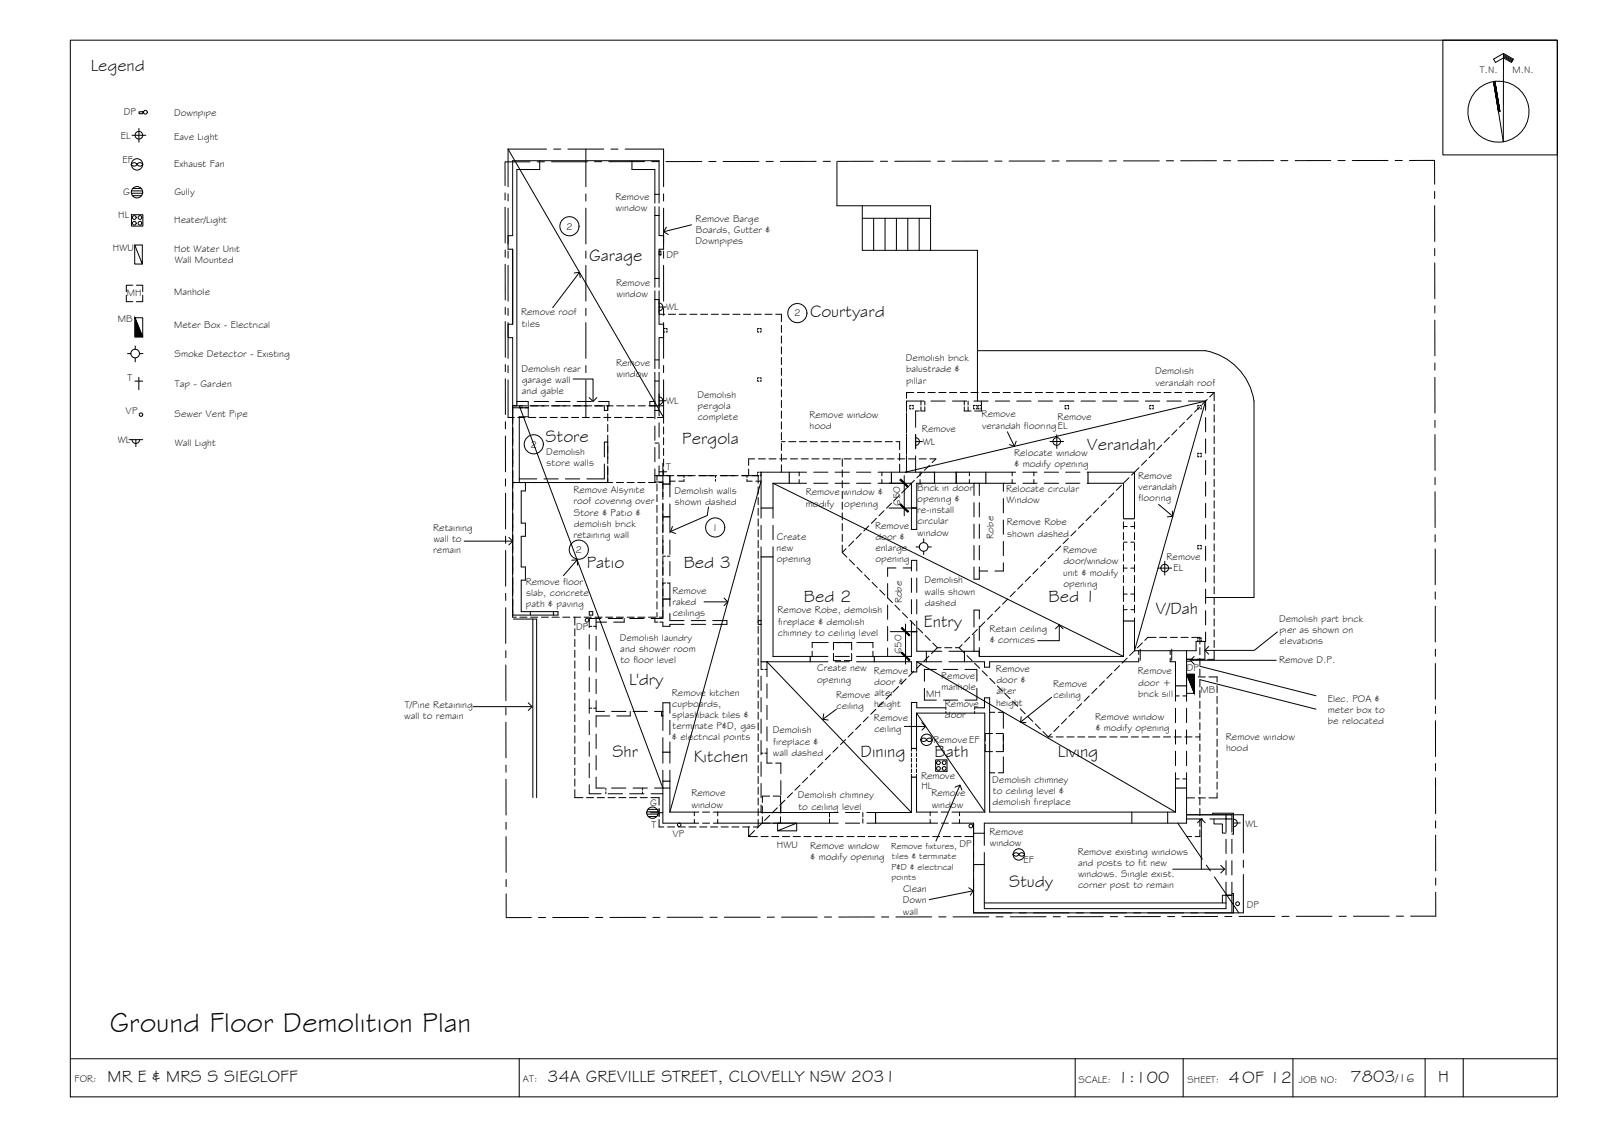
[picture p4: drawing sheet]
<svg xmlns="http://www.w3.org/2000/svg" width="420mm" height="297mm" viewBox="0 0 420 297" stroke-linecap="round" stroke-linejoin="round" font-family="sans-serif">
<!-- layer: BORDER -->
<g fill="none" stroke="#000" stroke-width=".26">
<path d="M18.4 10.5h390v277.1h-390zM378.4 10.5h30v30.1h-30zM394.3 14l2.6 1.5-.5 .9-2.1-1.2-2.1 1.2-.5-.9 2.6-1.5v23.2l-2.6-15.8M394.3 14.3l2.5 1.4M394.3 14.6l2.4 1.4M394.3 14.9l2.2 1.3M392.1 21.3l1.3 7.9M18.4 277.6h390M136.2 277.6v10M282 277.6v10M310.3 277.6v10M339.1 277.6v10"/>
<path d="M373.8 277.6v10M383.8 277.6v10"/>
<circle cx="393" cy="29.3" r="8"/>
</g>
<!-- layer: SERVICES -->
<g fill="none" stroke="#000" stroke-width=".26">
<path d="M34.6 35.5h3.7M36.4 33.7v3.6M36.5 29.3h1v.5h-1zM34.5 50.7h2.9M34.5 56.3h3v3h-3zM34.5 50.1h2.9M34.6 42.9a.86 .86 0 0 1 1.3 .2 .86 .86 0 0 1-1.5 0zM34.7 51.3h2.5M34.8 49.4h2.2M35.9 43.1a.86 .86 0 0 1 1.5 0M35.9 43.1a.86 .86 0 0 0 1.5 0M33.1 77.4v1.7h1.7"/>
<path d="M34.8 74.8h-1.7v1.7M35.3 64.2l2 5v-5h-2v5h2M35.8 74.8h1.6v1.7M37.4 77.4v1.7h-1.6M172.8 79.5a1.01 1.01 0 0 1 1 1 1.01 1.01 0 0 1-1 1M172.9 65.8h.4v1h-.4zM172.9 78.7v3.6M33.5 92.7h.8M35.4 83.3v5h2l-2-5h2v5M35.4 99.9h2M35.5 90.7v.9M35.5 93.8v1.1"/>
<path d="M36.4 98.9v3.3M36.6 92.7h.9M172.9 80.5h1.8M33.9 115.3h3.5M34.6 115.3a1.01 1.01 0 0 0 1 1 1.01 1.01 0 0 0 1-1M35.6 115.3v1.8M172.8 104a1.01 1.01 0 0 1 1 1.1 1.01 1.01 0 0 1-1 1M172.9 103.3v3.6M172.9 105.1h1.8M240.1 114.8a1.01 1.01 0 0 1 1 1 1.01 1.01 0 0 1-1 1M240.1 115.8h1.8M240.1 114v3.6"/>
<path d="M275.3 115.8h3.7M277.2 114v3.6M172.8 123.7h2.1M173.8 121.4v3.3M240.2 143.4h.9M242.3 141.2v1.1M242.3 144.5v.9M243.4 143.4h.9M303.7 148.9h3.6M305.5 147.1v3.7M245.6 175.5h-3.1v3.1M247.4 175.5h3.8"/>
<path d="M253.1 175.5h3.1v3.1M311.2 172.9h1v.4h-1zM311.2 176.8v5h2l-2-5h2v5M314.7 178.2l30.4 7.7M314.7 174.7l30.4 7.7M241.5 194a.86 .86 0 0 0 1.5 0M241.5 194a.86 .86 0 0 1 1.5 0M242.5 180.5v3.1h3.1M243.2 193.7a.86 .86 0 0 1 1.3 .3 .86 .86 0 0 1-1.5 0zM245.4 199.2h3v3h-3zM247.4 183.6h3.8M256.2 180.5v3.1h-3.1"/>
<path d="M169.7 212.8h2.9M169.7 213.4h2.9M169.9 212.2h2.5M170 214.1h2.3M170.6 213.1h3.2M172.9 212.1v2M208.9 215.8l-5 2h5v-2h-5v2M323.5 214.7a1.01 1.01 0 0 1 1 1.1 1.01 1.01 0 0 1-1 1M323.5 215.8h1.8M323.5 214v3.6M265.7 224a.86 .86 0 0 0 1.5 0M265.7 224a.86 .86 0 0 1 1.5 0"/>
<path d="M267.4 223.8a.86 .86 0 0 1 1.3 .2 .86 .86 0 0 1-1.5 0z"/>
<circle cx="36.4" cy="35.5" r="1.01"/>
<circle cx="38.1" cy="29.4" r=".5"/>
<circle cx="35.2" cy="58.5" r=".5"/>
<circle cx="35.2" cy="57" r=".5"/>
<circle cx="35.9" cy="43.1" r="1.49"/>
<circle cx="35.9" cy="50.4" r="1.49"/>
<circle cx="36.7" cy="58.5" r=".5"/>
<circle cx="36.7" cy="57" r=".5"/>
<circle cx="35.5" cy="92.7" r="1.13"/>
<circle cx="37" cy="108.7" r=".46"/>
<circle cx="277.2" cy="115.7" r="1.01"/>
<circle cx="242.2" cy="143.4" r="1.13"/>
<circle cx="305.5" cy="148.9" r="1.01"/>
<circle cx="154" cy="162.6" r=".5"/>
<circle cx="243" cy="194" r="1.49"/>
<circle cx="246.1" cy="200" r=".5"/>
<circle cx="247.6" cy="200" r=".5"/>
<circle cx="171.1" cy="213.1" r="1.49"/>
<circle cx="178.1" cy="216.2" r=".46"/>
<circle cx="246.1" cy="201.5" r=".5"/>
<circle cx="247.6" cy="201.5" r=".5"/>
<circle cx="254.6" cy="216.5" r=".5"/>
<circle cx="267.2" cy="224" r="1.49"/>
<circle cx="324.6" cy="236.9" r=".5"/>
</g>
<!-- layer: EXISTING -->
<g fill="none" stroke="#000" stroke-width=".26">
<path d="M141.5 42.1v2.3h-5.9v60.9M165.7 42.1v2.3h6.1v8.8M171.8 54.2v21.1M171.8 50.9h1.1M171.8 56.5h1.1M172.9 53.2v-11.1h-38.4v19.7h-1.2v3.5h1.2v19.7h-1.2v3.5h1.2v21.9M172.9 54.2v7.6h1.1v3.5h-1.1v10M219.5 42.3v11.6h24.6v11.7M226.2 53.9v11.7h30.2v39.5M226.2 57.2h17.9M229.1 57.2v8.4M232.1 57.2v8.4"/>
<path d="M235.1 57.2v8.4M238.1 57.2v8.4M241.1 57.2v8.4M171.8 78.5v18.1M171.8 76.2v2.3M171.8 73h1.1M171.8 78.5h1.1M172.9 76.2v8.8h1.1v3.5h-1.1v8.1M171.8 97.6v7.7h-1.4v1.1h2.5M171.8 94.4h1.1M171.8 99.9h1.1M172.9 97.6v11.4"/>
<path d="M174 86.7v.4h.4M174.3 86.1h-.3v.3M174.6 86.1h.3v.3M174.9 86.7v.4h-.1M198.7 86.7v.4h.3M198.7 99.6v.3h.3M199 86.1h-.3v.3M199 99.1h-.3v.2M199.3 86.1h.3v.3M199.3 99.1h.3v.2M199.6 86.7v.4h-.2M199.6 99.6v.3h-.2"/>
<path d="M256.4 91.9h59.8a15.8 15.8 0 0 1 12.7 13.2v51.5h-12.7M134.5 106.4h2.6M135.6 105.3h2.9v1.6M135.6 105.3h2.6M136.4 109.3h-.2v17.2M136.6 109.3h.4M137.2 109.3h.4M137.8 109.3h.3M138.5 106.9h-4v54.4h11.9v-.9h-9.7v-8.3h1.1v-3.5h-1.1v-8h1.1v-3.4h-1.1v-8.5h1.1v-2.2M138.5 106.9v.2M138.5 107.3v.4M138.5 107.9v.4"/>
<path d="M138.5 108.5v.3M138.5 109v.3h-.2M139 106.4h3.7M140.1 105.3h3.8M144.6 106.4h3.7M145.8 105.3h3.7M150.2 106.4h3.8M151.4 105.3h3.7M157 105.3h2.7v1.1h-.3v1.2h-.9v-1.2h-2.6M158.5 119.8v-3.9h.9v4.4M171.8 106.4v3.4M171.8 111.7v3.7"/>
<path d="M171.8 117.3v3.8M171.8 107.6h1.1M171.8 116.2h1.1M172.9 110.9v3.7M172.9 116.5v3.7M237.8 109.8v3.7M237.8 115.4v3.8M238.6 106.9v.3h.3M238.9 106.3h-.3v.3M239.2 106.3h.3v.3M239.5 106.9v.3h-.2M240.1 113.9v3.7"/>
<path d="M240.1 119.5v4.3M241.1 107.8h-1v4.2M241.5 105.1v1.1M241.5 106.7v1.1h1.1v-1.1M242.3 105.1h-4.5v2.8M242.6 105.1v1.1M244.2 105.1h3.7M249.8 105.1h3.7M252.9 105.1v1.1M252.9 106.7v1.1h1.8M253.9 105.1v1.1M253.9 106.7v1.1"/>
<path d="M255.3 106.9v.3h.4M255.4 105.1h3.8M255.6 106.3h-.3v.3M255.9 106.3h.4v.3M256.3 106.9v.3h-.2M256.5 106.9v.3h.3M256.8 106.3h-.3v.3M257.1 106.3h.3v.3M257.4 106.9v.3h-.2M257.4 106.7v1.1h-1.8M257.4 105.1v1.1M261 105.1h3.8"/>
<path d="M266.7 105.1h3.7M272.3 105.1h3.7M277.9 105.1h3.8M279.3 106.9v.3h.4M279.6 106.3h-.3v.3M279.9 106.3h.4v.3M280.3 106.9v.3h-.2M283.5 105.1h3.8M289.2 105.1h3.7M294.8 105.1h3.7M300.4 105.1h3.8M301.5 106.9v.3h.4"/>
<path d="M301.8 106.3h-.3v.3M302.1 106.3h.4v.3M302.5 106.9v.3h-.2M306 105.1h3.8M311.7 105.1h4.5v2.5M314.1 106.9v.3h.4M314.1 119.4v.4h.4M314.4 106.3h-.3v.3M314.4 118.8h-.3v.3M314.7 106.3h.4v.3M314.7 118.8h.4v.3M315.1 106.9v.3h-.2"/>
<path d="M315.1 119.4v.4h-.2M316.2 109.5v3.7M316.2 115.1v3.7M134.5 126.5h7.5M136.2 125.6h4.6M142.7 125.6h3.7M143.9 126.5h3.8M148.3 125.6h3.7M149.5 126.5h3.8M158.5 121.7v3.9h-4.6M159.4 122.1v4.4h-4.2M171.8 122.9v3.5h2"/>
<path d="M171.8 124.7h4.1M172.9 122.1v2.6M173.8 124.7v5.6M173.8 132.1v7.6M175.7 126.9v-2.2v5.6M175.7 132.1v7.6M175.7 126.1h1.4M177.7 124.7h3.8M179.4 125.7v.4h-1.4M179.4 124.7v.5M183.4 124.7h3.7M187.6 124.7v.5"/>
<path d="M187.6 125.7v.4M189 124.7h3.7M194.6 124.7h4.1M195.9 125.7v.4h1.4M195.9 124.7v.5M198.2 126.1h1.4M198.7 124.4v.3h.3M199 123.8h-.3v.3M199.3 123.8h.3v.3M199.6 124.4v.3h-.2M199.6 137.7v3.8M202.7 137.7v3.8"/>
<path d="M209.6 123.8v1M209.6 125.7v1M211.5 123.8h-11.9v12M211.5 126.7h-8.8v9.1M213.4 126.7h3.8M213.4 123.8h3.8M219 126.7h3.8M219 123.8h3.8M224.6 126.7h3.8M224.6 123.8h3.8M230.3 123.8h11v1M231.3 123.8v1"/>
<path d="M231.3 125.7v1M237.8 121v2.8M241.3 125.7v1h-.9v12.1h-1.4v-12.1h-8.7M245.1 123.8h5.7v2.9h-5.7zM254.2 125.7v1h1.2v3.2M255.4 131.8v3.7M255.4 137.4v3.8M256.8 131.8v3.7M256.8 137.4v3.8M263.2 126.7v2.1M263.2 130.7v3.7M263.2 136.3v3.8"/>
<path d="M265.5 123.8v1M265.5 125.7v1M266.4 126.7h-9.6v3.2M266.4 123.8h-12.2v1M268.3 126.7h3.7M268.3 123.8h3.7M271.2 123.8v1M271.2 125.7v1M273.9 126.7h3.7M273.9 123.8h3.7M279.5 126.7h3.7M279.5 123.8h3.7"/>
<path d="M285.1 126.7h9.5v9.2M285.1 123.8h12.4v12.1M294.6 136.8v1.9M294.6 139.6v1.9M294.6 138h1M296.6 138h.9M297.5 136.8v1.9M297.5 139.6v1.9M316.2 120.7v3.8M316.2 126.3v3.8M316.2 132v3.7M316.2 137.6v3.7"/>
<path d="M173.8 141.6v3.7M173.8 147.2v3.8M173.8 145.8h.7M174.5 152.9l-.7-.1v9.4h-3M175 152.9l.7-.1v6.1M175 145.8h.7M175.7 141.6v3.7M175.7 147.2v3.8M199.6 143.4v19.3h-.8v1h.8v11.7M202.7 143.4v28.7h14.5M232.8 153v3.8M232.8 158.6v3.8"/>
<path d="M235 148.9h-2.2v2.2M236.9 148.9h2.1M239 149.7v-2.8h1.4v2.8M239 151.6v3.7M239 157.2v3.7M240.4 151.6v3.7M240.4 157.2v3.7M255.4 143v3.8M255.4 148.6v3.2h1.4v-3.2M256.8 143v3.8M256.8 149.7h2.3M263.2 142v3.7"/>
<path d="M263.2 147.6v2.1h-2.3M294.6 153.7v4M294.6 158.6v13.5h-37.8v-2.3M294.6 142.4v1.9M294.6 145.2v1.9M294.6 148.1v1.8M294.6 150.9v1.9M294.6 159.8h1M294.6 148.9h1M294.6 142.1h1M294.6 155.8h1M296.6 159.8h.9"/>
<path d="M296.6 148.9h.9M296.6 142.1h.9M296.6 155.8h.9M297.5 142.4v1.9M297.5 145.2v1.9M297.5 148.1v1.8M297.5 150.9v1.9M297.5 153.7v4M297.5 158.6v2M314.1 143.6v.3h.4M314.4 143h-.3v.3M314.7 143h.4v.3"/>
<path d="M315.1 143.6v.3h-.2M316.2 143.2v3.8M316.2 148.8v3.8M316.2 154.5v3.7M134.6 162.3h6.1v46.8M139.1 160.4v.9M139.7 162.3v46.8M145.1 160.4v.9M154.5 160.4h1v.9h-1zM154.5 166.4v3.7M154.5 172v3.8M154.5 177.6v3.8"/>
<path d="M154.5 164.2h.7M155.7 164.2h.6M156.3 162.2v2.7M156.3 166.8v3.8M156.3 172.5v3.7M156.3 178.1v3.7M156.3 163.1h2.8M157.6 162.2h-3.1v2.3M159.5 162.2h3.8M163.7 162.2v.9h-2.7M165.1 162.2h3.8M171.8 162.2v.9h.8"/>
<path d="M173 163.1h.8v1.1h1.9v-.5h3.7M175.7 160.8v1.9h3.7M181.3 163.7h3.7M181.3 162.7h3.7M186.9 162.7h3.8v1h-3.8M199.6 177.3v3.7M199.6 175.5h.5M200.6 175.5h.6M201.2 179.3v3.7M213 170.7v1.4M217.2 173.5h-16v3.9M217.2 168.5h-4.2v1.3"/>
<path d="M218.6 171.3v1.9h1.9M219 173.5h3.8M219 172.1h3.8M221.5 168.5h1.9v1.9M222.8 168.5h-4.2v1.9M223.4 171.3v1.9h-1.9M224.6 173.5h14.4v2.7h1.4v-2.7h6.6M224.7 168.5h4.2v1.3M228.9 170.7v1.4M232.8 164.2v3.8M232.8 169.9v2.2M239 162.8v9.3h-14.4"/>
<path d="M240.4 162.8v7.9h6.6M243 170.7v2.8M252.9 170.7v2.8M255.4 166.3v4.4h-6.5M256.8 162.3v-2.4h-1.4v4.5M256.8 164.2v3.7M297.5 162v8.6h16.2v-2.4h2.5v-2.5M298.6 170.6v1M298.6 172.5v1h-39v1.4h-1.4v-1.4h-9.3M306.9 172.5v1h1.4v10.3M306.9 170.6v1M311.2 170.6v13.2"/>
<path d="M314.1 167.8v.4h.4M314.4 167.3h-.3v.2M314.7 167.3h.4v.2M315.1 167.8v.4h-.2M316 168.2v4.7h-4.8M316.2 160.1v3.7M154.5 183.3v3.7M154.5 188.9v3.7M154.5 194.5v3.8M154.5 185.7h.7M155.7 185.7h.6M156.3 183.7v2.8h2.2"/>
<path d="M156.3 192.5v3.7M156.3 198.1v3.7M159.9 187.7h-3.6v2.9M160.4 186.5h3.8M165.3 186.5v1.2h-3.5M166 186.5h3.8M171.7 186.5h2.1v-2.3h1.9v2.8M173.5 186.5v1.2h.3v3.8M173.8 193.4v6.7M175.7 188.9v3.7M175.7 194.5v5.6M199.6 182.9v3.7"/>
<path d="M199.6 188.5v3.8M199.6 194.2v3.7M199.6 199.8v3.7M199.6 197.5h.5M200.6 197.5h.6M201.2 196.2v3.9h1.3M201.2 184.9v3.8M201.2 190.5v3.8M239 197.4v.9M239 198.8v.9M240.4 196.9v-9.9h17.9v25.9h-8.6M240.4 197.4v.9"/>
<path d="M240.4 198.8v.9M248.1 186v-.4h-7.7v-1.4h-1.4v12.7M248.1 186.5v.5M255.6 186v-.4h2.6v-2.6h1.4v29.9h48.7v-10.3M255.6 186.5v.5M258.4 195.1v2h1.9M259.6 186.7h1.3M260.3 192.3h-1.9v1.9M261.2 192.3h2v1.9M261.8 186.7h1.4v4.2M263.2 195.1v2h-2M263.2 192.8v3.8"/>
<path d="M263.2 198.4v4.2h-1.4M308.3 185.7v3.8M308.3 191.3v3.8M308.3 196.9v3.8M308.3 182.4h1M310.2 182.4h1M311.2 185.7v3.8M311.2 191.3v3.8M311.2 196.9v3.8M154.5 200.1v3.8M154.5 205.8v2.3h3.1M156.3 203.7v2.9h2.2"/>
<path d="M158.9 206.6v.5M158.9 207.6v.5M159.5 208.1h3.8M160.4 206.6h3.8M165.1 208.1h3.8M166 206.6h3.8M168.5 206.6v.5M168.5 207.6v.5M170.8 208.1h3M171.7 206.6h4M173.8 201.9v13.9h8.3M175.7 201.9v11h6.4"/>
<path d="M182.1 214.8v1h1.2M183.3 212.9h-1.2v1M184.2 212.9h1.9M184.2 215.8h1.9M188.2 215.8h31.6M188.2 214.8v1h-1.1M188.2 212.9v1M199.6 205.4v3.7M199.6 211v1.9h-12.5M199.9 214.1v1.7h2M199.9 211.3v1.9M201.9 208.7h-2v1.7"/>
<path d="M202.8 208.7h1.9v1.7M203.4 200.1h1.4v2.7M204.7 214.1v1.7h-1.9M204.7 211.3v1.9M204.8 210.3v2.7h15M204.8 204.7v3.7M217.6 213v1.2M217.6 214.6v1.2M221.7 215.8h3.8M221.7 213h3.8M226.3 213v1.2M226.3 214.6v1.2"/>
<path d="M227.4 215.8h16.6M239 203v10h-11.6M239 200.2v1M239 201.6v1M240.4 203v9.9h3.6M240.4 200.2v1M240.4 201.6v1M244 214.8v1h1.9M245.9 212.9h-1.9v1M246.9 212.9h1.8M246.9 215.8h1.8M251.7 214.8v1h-2"/>
<path d="M251.7 215.8h3.6v5.8M251.7 212.9v1M255.3 218.5h2.9M259.6 202.6h1.3M296.8 212.9v2.9M306.2 212.9v2.9M308.3 204.2h1M310.2 204.2h1M311.2 202.6v13.2h-53v5.8M311.2 213.6h11.9v4.6M311.2 214.7h4.2M317.3 214.7h4.2v3.5"/>
<path d="M318.1 213.6v-.4h5.4v5.5h-.4M318.4 214.7v1.3h2.2v2.4h.9M255.3 223.5v15.8h68.2v-5h-.4M255.3 226.7h2.9M258.2 223.5v14.7h63.3v-6.9M258.2 236.7h63.3M321.5 220v3.8M321.5 225.7v3.7M323.1 234.7h-2.5v2M323.1 220v3.8M323.1 225.7v3.7M323.1 231.3v8"/>
</g>
<!-- layer: NEWWORK -->
<g fill="none" stroke="#000" stroke-width=".3">
<path d="M135.6 105.3v1.1M171.8 105.3v1.1M199.6 133.2h3.1M207 123.8v2.9M233.8 123.8v2.9M239 133.2h1.4M241.3 123.8h3.8v2.9h-3.8M254.2 123.8h-3.4v2.9h3.4M255.4 126.7h1.4M258.6 123.8v2.9M285.4 123.8v2.9M294.6 136h2.9"/>
<path d="M199.6 146h3.1M199.6 173.5h1.6M199.6 162.7v1M212.5 172.1v1.4M229.3 172.1v1.4M239 165.6h1.4M255.4 170.7h1.4v1.4M294.6 162.8h2.9M308.3 179.8h2.9M173.8 186.5v1.2M173.8 197.2h1.9M239 196.2h1.4"/>
<path d="M173.8 204.8h1.9M199.6 212.9l5.2 .1M229.6 213v2.8M239 203.7h1.4M308.3 206.6h2.9M321.5 213.6v1.1h1.6M321.5 234.7h1.6"/>
</g>
<!-- layer: SERVICES -->
<path d="M35.4 83.3l2 5h-2zM311.2 176.8h2v5z" fill="#000" stroke="#000" stroke-width=".26"/>
<!-- layer: BOUNDARY -->
<g fill="none" stroke="#000" stroke-width=".26">
<path d="M132.5 50.6v1.8M132.5 54.3v9.4M139 42.4h-6.6l.1 6.3M142.8 42.4h-1.9M144.7 42.4h9.3M155.9 42.4h1.9M169 42.4h-9.3M170.9 42.4h1.9M184 42.3l-9.3 .1M185.9 42.3h1.9M199 42.3h-9.3M200.9 42.3h1.9"/>
<path d="M214 42.3h-9.3M215.9 42.3h1.9M229 42.3h-9.3M230.9 42.3h1.9M244 42.3h-9.3M245.9 42.3h1.9M259 42.2l-9.3 .1M260.9 42.2h1.9M264.7 42.2h9.3M277.8 42.2h-1.9M279.7 42.2h9.3M292.8 42.2h-1.9"/>
<path d="M294.7 42.2h9.3M305.9 42.2h1.9M319 42.1l-9.3 .1M320.9 42.1h1.9M334 42.1h-9.3M335.9 42.1h1.9M349 42.1h-9.3M350.9 42.1h1.9M364 42.1h-9.3M365.9 42.1h1.9M369.7 42.1h6.5l.1 6.2M376.3 53.9v9.4"/>
<path d="M376.3 50.2v1.8M132.5 65.5v1.9M132.5 69.3v9.4M376.3 68.9v9.4M376.3 65.2v1.8M132.5 80.6v1.8M132.5 84.3v9.4M132.5 95.6v1.8M132.5 99.3l.1 9.4M376.3 83.9v9.4M376.3 80.2v1.9M376.3 98.9l.1 9.4"/>
<path d="M376.3 95.2v1.8M132.6 110.6v1.8M132.6 114.3v9.4M376.4 113.9v9.4M376.4 110.2v1.8M132.6 125.6v1.8M132.6 129.3v9.4M376.4 128.9v9.4M376.4 125.2v1.9M132.6 140.6v1.8M132.6 144.3v9.4M132.6 155.6v1.8"/>
<path d="M132.6 159.3v9.4M376.4 140.2v1.9M376.4 143.9v9.4M376.4 155.2v1.9M376.4 158.9v9.4M132.7 170.6v1.8M132.7 174.3v9.4M376.5 170.2v1.9M376.5 173.9v9.4M132.7 185.6v1.8M132.7 189.3v9.4M376.5 185.2v1.9"/>
<path d="M376.5 188.9v9.4M132.7 200.6v1.9M132.7 204.3v9.4M132.7 215.6v1.8M132.7 219.3v9.4M376.5 200.2v1.9M376.5 203.9v9.4M376.5 218.9v9.4M376.5 215.2v1.9M132.7 234.3l.1 6.3h6.5M132.7 230.6v1.8M376.5 233.9l.1 6.3h-6.6"/>
<path d="M376.5 230.2v1.9M141.2 240.6h1.9M154.4 240.5l-9.4 .1M156.2 240.5h1.9M169.3 240.5h-9.3M171.2 240.5h1.9M175 240.5h9.3M186.2 240.5h1.9M190 240.5h9.4M203.1 240.4l-1.9 .1M205 240.4h9.3M216.2 240.4h1.9"/>
<path d="M229.3 240.4h-9.3M231.2 240.4h1.9M244.3 240.4h-9.3M246.2 240.4h1.9M259.3 240.4h-9.3M261.2 240.4h1.9M274.3 240.3l-9.3 .1M276.2 240.3h1.9M289.3 240.3h-9.3M291.2 240.3h1.9M304.3 240.3h-9.3M306.2 240.3h1.9"/>
<path d="M319.3 240.3h-9.3M321.2 240.3h1.9M325 240.3h9.3M338.1 240.2l-1.9 .1M340 240.2h9.3M353.1 240.2h-1.9M355 240.2h9.3M366.2 240.2h1.9"/>
</g>
<!-- layer: ROOFPLAN EXIST. -->
<g fill="none" stroke="#000" stroke-width=".26">
<path d="M143.3 39.1h-10v9.9M145.2 39.1h1.9M149 39.1h9.3M153.7 39.1v9.9M160.2 39.1h1.9M164 39.1h10v9.9M133.3 50.8v1.9M133.3 54.6v9.4M153.7 50.8v1.9M153.7 54.6v9.4M174 50.8v1.9M174 54.6v9.4"/>
<path d="M133.3 65.8v1.9M133.3 69.6v9.3M153.7 65.8v1.9M153.7 69.6v9.3M174 65.8v1.9M174 69.6v9.3M133.3 99.6v9.8h1.6M133.3 80.8v1.9M133.3 84.6v9.4M133.3 95.8v1.9M153.7 80.8v1.9M153.7 84.6v9.4"/>
<path d="M153.7 95.8v1.9M153.7 99.6v9.8M172.9 82.4h1.5M174 80.8v1.9M174 84.6v9.4M174 95.8v1.9M174 99.6v11.4M175.3 82.4h1.9M178.1 82.4h1.9M180.9 82.4h1.9M183.7 82.4h1.9M186.5 82.4h1.9"/>
<path d="M189.4 82.4h1.8M192.2 82.4h1.9M195 82.4h1.9M197.8 82.4h1.9M200.6 82.4h1.9M203.4 82.4h1.5v1.9M204.9 85.3v1.9M204.9 88.1v1.9M204.9 90.9v1.9M204.9 93.7v1.9M204.9 96.5v1.9M204.9 99.3v1.9"/>
<path d="M134.5 109.3v1.8M134.5 112.1v1.8M134.5 114.9v1.8M134.5 117.7v1.9M135.5 106.4h-1v1.9M135.8 109.4h1.9M136.4 106.4h1.9M138.6 109.4h1.9M139.2 106.4h1.9M141.5 109.4h1.8M142.1 106.4h1.8M144.3 109.4h1.8"/>
<path d="M144.9 106.4h1.9M147.1 109.4h1.9M147.7 106.4h1.9M149.9 109.4h1.9M150.5 106.4h1.9M152.7 109.4h1.9M153.3 106.4h1.9M155.5 109.4h1.9M156.1 106.4h1.9M158.3 109.4h1.9M158.9 106.4h1.9M159.4 106.4v1.1"/>
<path d="M159.4 108.5v1.9M159.4 111.3v1.9M159.4 114.1v1.9M159.4 116.9v1.9M159.4 119.7v1.9M161.1 109.4h1.9M161.7 106.4h1.9M164 109.4h1.8M164.6 106.4h1.8M166.8 109.4h1.8M167.4 106.4h1.9M169.6 109.4h1.9"/>
<path d="M170.2 106.4h1.9M172.4 109.4h1.6M173 106.4h1M174 111.9v1.9M174 114.7v1.9M174 117.5v1.9M204.9 115.8h1M204.9 102.2v1.8M204.9 105v1.8M204.9 107.8v1.9M204.9 110.6v1.9M204.9 113.4v1.9"/>
<path d="M204.9 116.2v1.9M204.9 119v1.9M206.8 115.8h1.9M209.7 115.8h1.8M212.5 115.8h1.9M215.3 115.8h1.9M218.1 115.8h1.9M220.9 115.8h1.9M223.7 115.8h1.9M226.5 115.8h1.9M229.3 115.8h1.9M232.2 115.8h1.8"/>
<path d="M235 115.8h1v2.1M236 118.9v1.8M237.8 105.4v1.8M237.8 108.2v1.9M237.8 111v1.9M237.8 113.8v1.9M237.8 116.6v1.9M237.8 119.4v1.9M239.7 102.9h-1.9v1.5M240.6 102.9h1.9M243.4 102.9h1.9M246.2 102.9h1.9"/>
<path d="M249 102.9h1.9M251.8 102.9h1.9M254.7 102.9h1.8M257.5 102.9h1.8M260.3 102.9h1.9M263.1 102.9h1.9M265.9 102.9h1.9M268.7 102.9h1.9M271.5 102.9h1.9M274.3 102.9h1.9M277.2 102.9h1.8M280 102.9h1.8"/>
<path d="M282.8 102.9h1.9M285.6 102.9h1.9M288.4 102.9h1.9M291.2 102.9h1.9M294 102.9h1.9M296.8 102.9h1.9M299.7 102.9h1.8M302.5 102.9h1.8M302.7 118.7l-1.3 1.3M304.7 116.7l-1.3 1.3M305.3 102.9h1.9M306.7 114.7l-1.4 1.3"/>
<path d="M308.1 102.9h1.9M308.7 112.7l-1.4 1.3M310.6 110.7l-1.3 1.3M310.9 102.9h1.9M312.6 108.7l-1.3 1.3M313.7 102.9h1.9M314.6 106.7l-1.3 1.3M316.5 102.9h1.9M316.6 104.7l-1.3 1.4M318.4 102.9v2.2M318.4 106v1.9M318.4 108.8v1.9"/>
<path d="M318.4 111.6v1.9M318.4 114.4v1.9M318.4 117.3v1.8M318.4 102.9l-1.1 1.2M134.5 126.5h.9M134.5 120.5v1.9M134.5 123.3v1.9M134.5 126.1v1.9M134.5 128.9v1.9M134.5 131.8v1.8M134.5 134.6v1.8M134.5 137.4v1.8"/>
<path d="M136.3 126.5h1.9M139.2 126.5h1.8M142 126.5h1.8M144.8 126.5h1.8M147.6 126.5h1.9M150.4 126.5h1.9M153.2 126.5h1.9M156 126.5h1.9M158.8 126.5h1.9M159.4 122.5v1.9M159.4 125.4v1.1M161.7 126.5h1.8"/>
<path d="M164.5 126.5h1.8M167.3 126.5h1.8M170.1 126.5h1.9M172.3 126.8v1.9M172.3 129.7v1.8M172.3 132.5v1.8M172.3 135.3v1.9M172.3 138.1v1.9M172.9 126.5h.9M173.8 126.4v1.7M173.8 129.1v1.9M173.8 131.9v1.9"/>
<path d="M173.8 134.7v1.9M173.8 137.5v1.9M173.9 124.7h-1.6v1.2M174 120.3v1.9M174 123.2v1.5M174.8 124.7h1.9M177.7 124.7h1.8M180.5 124.7h1.8M183.3 124.7h1.9M186.1 124.7h1.9M188.9 124.7h1.9M191.7 124.7h1.9"/>
<path d="M194.5 124.7h1.9M196.3 123v1.7M197.3 124.7h1.7M197.9 120.3h-1.6v1.7M198.8 124.7v2M198.8 127.6v1.9M198.8 130.4v1.9M198.8 133.3v1.8M198.8 136.1v1.8M198.8 138.9v1.9M198.9 120.3h1.9M201.7 120.3h1.8"/>
<path d="M204.5 120.3h1.9M204.9 121.8v2M207.3 120.3h1.9M210.1 120.3h1.9M212.9 120.3h1.9M215.7 120.3h1.9M218.6 120.3h1.8M220.9 120.3v2M220.9 123.2v1.9M220.9 126v1.9M220.9 128.8v1.9M220.9 131.6v1.9"/>
<path d="M220.9 134.4v1.9M220.9 137.3v1.8M221.4 120.3h1.9M224.2 120.3h1.8M225.9 139.9l-1.3 1.3M227 120.3h1.9M227.9 137.9l-1.3 1.3M229.8 120.3h1.9M229.9 135.9l-1.4 1.3M231.8 133.9l-1.3 1.3M232.6 120.3h1.9M233.8 131.9l-1.3 1.3"/>
<path d="M235.4 120.3h1.9M235.8 129.9l-1.3 1.3M236 121.7v2.1M237.8 122.3v1.5M237.8 127.9l-1.3 1.4M238.2 120.3h1.9M239.8 125.9l-1.3 1.4M241.1 120.3h1.8M241.8 123.9l-1.3 1.4M243.8 122l-1.3 1.3M243.9 120.3h1.6l-1.1 1M282.2 139.2l-1.4 1.3"/>
<path d="M284.2 137.2l-1.4 1.3M286.2 135.2l-1.4 1.3M288.1 133.2l-1.3 1.3M290.1 131.2l-1.3 1.3M292.1 129.2l-1.3 1.3M294.1 127.2l-1.3 1.4M296.1 125.3l-1.3 1.3M298.7 122.6l-1.9 2M300.7 120.6l-1.3 1.4M318.4 120.1v1.8M318.4 122.9v1.8M318.4 125.7v1.9"/>
<path d="M318.4 128.5v1.9M318.4 131.3v1.9M318.4 134.1v1.9M318.4 136.9v1.9M318.4 139.8v1.8M134.5 159.9v1.9h.9M134.5 140.2v1.9M134.5 143v1.9M134.5 145.8v1.9M134.5 148.6v1.9M134.5 151.4v1.9M134.5 154.3v1.8"/>
<path d="M134.5 157.1v1.9M172.3 140.9v1.9M172.3 143.7v1.9M172.3 146.5v1.9M172.3 149.3v1.9M172.3 152.2v1.8M172.3 155v1.8M172.3 157.8v1.9M173.8 140.3v1.9M173.8 143.1v1.9M173.8 146v1.8M173.8 148.8v1.8"/>
<path d="M173.8 151.6v1.9M173.8 154.4v1.9M173.8 157.2v1.9M198.8 141.7v1.9M198.8 144.5v1.9M198.8 147.3v1.9M198.8 150.1v1.9M198.8 152.9v1.9M198.8 155.8v1.8M198.8 158.6v1.8M220.9 140.1v1.9M220.9 142.9v2"/>
<path d="M221.9 143.8l-1 1.1 1.2 1.2M222.8 146.7l1.3 1.4M223.9 141.9l-1.3 1.3M224.8 148.7l1.3 1.3M226.7 150.7l1.4 1.3M228.7 152.7l1.4 1.3M230.7 154.7l1.4 1.3M232.7 156.7l1.3 1.3M234.7 158.7l1.3 1.3M262.3 159.1l-1.4 1.3M264.3 157.1l-1.4 1.3M266.3 155.1l-1.4 1.3"/>
<path d="M268.3 153.1l-1.4 1.3M270.2 151.1l-1.3 1.3M272.2 149.1l-1.3 1.3M274.2 147.1l-1.3 1.4M276.2 145.2l-1.3 1.3M278.2 143.2l-1.3 1.3M280.2 141.2l-1.3 1.3M318.4 142.6v1.8M318.4 145.4v1.8M318.4 148.2v1.9M318.4 151v1.9M318.4 153.8v1.9"/>
<path d="M318.4 156.6v1.9M318.4 159.4v1.9M136.3 161.8h1.9M139.2 161.8h1.8M142 161.8h1.8M144.8 161.8h1.8M147.6 161.8h1.9M150.4 161.8h1.9M150.8 161.8v2.1M150.8 164.8v1.9M150.8 167.6v1.9M150.8 170.4v1.9"/>
<path d="M150.8 173.3v1.8M150.8 176.1v1.9M150.8 178.9v1.9M153.2 161.8h1.9M156 161.8h1.9M158.8 161.8h1.9M161.7 161.8h1.8M164.5 161.8h1.8M167.3 161.8h1.8M170.1 161.8h1.9M172.3 160.6v1.2M173.8 160v1.8h-.9"/>
<path d="M198.8 161.4v1.9M198.8 164.2v1.9M198.8 167v1.9M198.8 169.8v1.9M198.8 172.6v1.9M198.8 175.4v1.9M198.8 178.3v1.8M235.7 180l-1.3 1.3M236.7 160.6l1.3 1.4M237.7 178l-1.3 1.3M238.7 162.6l1.3 1.3M239.7 176l-1.4 1.3"/>
<path d="M240.7 164.6l1.3 1.3M241.6 174l-1.3 1.3M242.7 166.6l1.3 1.3M243.6 172l-1.3 1.3M244.7 168.6l1.2 1.2M245.9 169.8h.9M245.9 169.8l-1.6 1.6M247.8 169.8h1.8M250.6 169.8h1M251.6 169.8l1.4 1.4M252.3 169l-.7 .8M253.6 171.9l1.4 1.3"/>
<path d="M254.3 167l-1.3 1.4M255.6 173.9l1.3 1.3M256.3 165l-1.3 1.4M257.6 175.9l1.3 1.3M258.3 163l-1.3 1.4M259.6 177.9l1.3 1.3M260.3 161.1l-1.3 1.3M261.6 179.8l1.3 1.4M289.7 178.5l-1.4 1.3M291.6 176.5l-1.3 1.3M293.6 174.5l-1.3 1.3M295.6 172.5l-1.3 1.4"/>
<path d="M297.6 170.5l-1.3 1.4M299.6 168.5l-1.3 1.4M303.2 167.1h-2.2l-.7 .8M304.1 167.1h1.9M306.9 167.1h1.9M309.7 167.1h1.9M311.2 172.9h1.8M311.2 177.5h2.1M312.6 167.1h2.1v1.7M313.9 172.9h1.9M314.3 177.5h1.8M314.7 169.8v1.8"/>
<path d="M314.7 172.6v1.8M314.7 175.4v1.9M314.7 178.2v1.9M317.1 177.5h2.1v1.3M318.4 162.3v1.8M318.4 165.1v1.8M318.4 167.9v1.8M318.4 170.7v2.2h-1.7M319.2 179.7v1.9M150.8 181.7v1.9M150.8 184.5v1.9M150.8 187.3v1.9"/>
<path d="M150.8 190.2v1.8M150.8 192.9v1.9M150.8 195.8v1.8M150.8 198.6v1.9M198.8 181.1v1.8M198.8 183.9v1.9M198.8 186.7v1.9M198.8 189.5v1.9M198.8 192.3v1.9M198.8 195.1v1.9M198.8 197.9v1.9M215.8 199.9l-1.3 1.3"/>
<path d="M217.8 197.9l-1.3 1.3M219.8 195.9l-1.4 1.3M221.8 193.9l-1.4 1.3M223.8 191.9l-1.4 1.3M225.7 189.9l-1.3 1.3M227.7 187.9l-1.3 1.3M229.7 185.9l-1.3 1.4M231.7 184l-1.3 1.3M233.7 182l-1.3 1.3M263.6 181.8l1.3 1.4M265.6 183.8l1.3 1.4M267.6 185.8l1.3 1.3"/>
<path d="M269.5 187.8l1.4 1.3M271.5 189.8l1.4 1.3M273.5 191.8l1.4 1.4M274.9 193.2h1.2M275.7 192.4l-.8 .8M277 193.2h1.9M277.7 190.4l-1.3 1.4M279.7 188.4l-1.3 1.4M279.8 193.2h1.9M281.7 186.5l-1.3 1.3M282.6 193.2h1.9M283.7 184.5l-1.3 1.3"/>
<path d="M285.4 193.2h1.9M285.7 182.5l-1.3 1.3M287.7 180.5l-1.4 1.3M288.3 193.2h1.8M291.1 193.2h1.9M293.9 193.2h1.9M296.7 193.2h1.9M299.5 193.2h1.9M302.3 193.2h1.9M305.1 193.2h1.9M307.9 193.2h1.9M310.8 193.2h1.8"/>
<path d="M313.6 193.2h1.1M314.7 181v1.9M314.7 183.8v1.9M314.7 186.6v1.9M314.7 189.5v1.8M314.7 192.3v1.9M314.7 195.1v1.8M314.7 197.9v1.9M319.2 182.6v1.8M319.2 185.4v1.8M319.2 188.2v1.8M319.2 191v1.9"/>
<path d="M319.2 193.8v1.9M319.2 196.6v1.9M319.2 199.4v1.9M150.8 201.4v1.9M150.8 204.2v1.9M150.8 207v2.1h2.1M153.8 209.1h1.9M156.6 209.1h1.9M159.5 209.1h1.8M162.3 209.1h1.8M165.1 209.1h1.8M167.9 209.1h1.9"/>
<path d="M170.7 209.1h2.2v2M172.9 212v1.9M172.9 214.8v2h1.2M175.1 216.8h1.8M177.9 216.8h1.9M180.7 216.8h1.9M183.5 216.8h1.9M186.3 216.8h1.9M189.1 216.8h1.9M191.9 216.8h1.9M194.8 216.8h1.8M196.3 216.8v2.5l1.6-1.5"/>
<path d="M196.3 219.3h2.4M198.8 200.8v1.8M198.8 203.6v1.8M198.8 206.4v1.9M198.8 209.2v1.9M198.8 212v1.9M198.8 214.8v2h-1.2M199.6 219.3h1.9M199.9 215.8l-1.3 1.3M201.9 213.8l-1.4 1.3M202.4 219.3h1.9M203.9 211.8l-1.4 1.3"/>
<path d="M205.2 219.3h1.9M205.9 209.8l-1.4 1.3M207.8 207.8l-1.3 1.3M208 219.3h1.9M209.8 205.8l-1.3 1.4M210.8 219.3h1.9M211.8 203.8l-1.3 1.4M213.7 219.3h1.8M213.8 201.9l-1.3 1.3M216.5 219.3h1.8M219.3 219.3h1.9M222.1 219.3h1.9"/>
<path d="M224.9 219.3h1.9M227.7 219.3h1.9M230.5 219.3h1.9M233.3 219.3h1.9M236.2 219.3h1.8M239 219.3h1.8M241.8 219.3h1.9M244.6 219.3h1.9M247.4 219.3h1.9M250.2 219.3h1.9M253 219.3h2.3M255.3 215.8v8.9"/>
<path d="M308.9 215.8l6.4 9.4M311.2 213.6h14.9v10M311.2 209.2h2.1M311.3 219.3h1.2M314.3 209.2h1.8M314.7 200.7v1.9M314.7 203.5v1.9M314.7 206.3v1.9M314.7 209.1v1.9M314.7 212v1.8M314.7 214.8v1.9M314.7 217.6v1.7h-1.2"/>
<path d="M319.2 202.2v1.9M319.2 205.1v1.8M319.2 207.9v1.3h-2.1M255.3 230.4v8.9h10.1M255.3 226.6v1.9M267.3 239.3h1.9M271 239.3h9.4M282.3 239.3h1.9M286 239.3h9.4M297.3 239.3h1.9M301 239.3h9.4M312.3 239.3h1.9"/>
<path d="M316.4 226.8l1 1.5M318.5 229.9l6.4 9.4M326.1 225.5v1.9M326.1 229.3v10h-10.1"/>
</g>
<!-- layer: 0.13 -->
<path d="M133.3 39.1l40.7 70.3M136.2 106.4l37.6 100.2M199.6 126.1l-23.9 86.8M202.7 126.7l91.9 45.4M237.4 123.8l78.8-18.7-18.7 65.5M201.2 173.5l37.8 39.5M240.4 173.5l67.9 39.4M240.4 187l17.9 25.9" fill="none" stroke="#000" stroke-width=".26"/>
<!-- layer: NEWWORK -->
<path d="M173.8 126.9h1.9M173.8 135.5h1.9M173.8 157h1.9" fill="none" stroke="#000" stroke-width=".36"/>
<!-- layer: BORDER -->
<g fill="#000" stroke="#000" stroke-width=".26">
<path d="M391.7 21.4l1.4 7.9zM391.7 21.4h.3l1.1 7.9z"/>
<path d="M392 21.4l1.1 7.9 .3-.1zM392 21.4l1.4 7.8z"/>
</g>
<!-- layer: TILES -->
<path d="M299 170.2v2.9M307.3 170.2v2.9" fill="none" stroke="#000" stroke-width=".26"/>
<!-- layer: 0 -->
<g fill="none" stroke="#000" stroke-width=".26">
<path d="M174.8 59.6l-.8 1.2 1.3 .7M181.4 58.9l-7.4 1.9M150.6 71.6l1.4-.2 .2 1.4M152 71.4l-7 9.3M150.3 99.4h5.2v5.9M154.5 104.2l1 1.1 1-1.1M264.2 113.2l1.9 3.8M266.5 115.7l-.4 1.3-1.4-.4M176.4 138l-.5 1.4 1.3 .5M185.8 133l-.3 2.1-9.6 4.3M303.9 132.2l3.7 3.2M307.5 134l.1 1.4-1.4 .1"/>
<path d="M121.7 141.9h12.8M133.5 140.9l1 1-1 1M150 146.9l1.4-.1 .1 1.4M151.4 146.8l-3.6 4.1M184.6 157.8h6.3M189.9 156.8l1 1-1 1M276.8 164.9l1-1 1 1M277.8 163.9v4.1h-5.7M312.2 173.1h22.5M313.2 172.1l-1 1 1 1M317 169.5l-1 1 1 1M335 165.7l-6 4.8h-13"/>
<path d="M124.1 185.3h15.5M138.5 184.2l1.1 1.1-1.1 1M216 187.2l-.2 1.4 1.4 .2M219.4 185.9l-3.6 2.7M237.2 190.5h5.6M241.8 189.4l1 1.1-1 .9M267.8 187.9l-.1 1.4 1.4 .2M275.8 182.8l-8.1 6.5M250.5 206.4l1.3-.6 .5 1.4M251.8 205.8l-6.3 14.7M314.1 215.7l1-1 1 1M315.1 214.7v13.2"/>
<path d="M254.1 232.7l1.2 .8-.8 1.2M255.3 233.5l-11.6 2.4M307.6 227.9h13.6M320.2 226.9l1 1-1 1"/>
</g>
<!-- layer: DIMENSION -->
<path d="M233.2 126.7h4.2M233.2 133.2h5.8M237.2 124.7v10.5M233.5 165.6h5.5M233.5 172.1h5.5M237.5 163.6v10.5" fill="none" stroke="#000" stroke-width=".26"/>
<!-- layer: 0 -->
<g fill="#000" stroke="#000" stroke-width=".26">
<path d="M236.2 125.6l-.2 .2 2.3 1.8zM236 125.8l2.3 1.8-.3 .2z"/>
<path d="M236 132.3l2 2 .3-.2zM236 132.3l.2-.2 2.1 2z"/>
<path d="M236.6 164.5l-.2 .2 2.2 1.8zM236.4 164.7l2.2 1.8-.2 .2z"/>
<path d="M236.4 171.2l2 2 .2-.2zM236.4 171.2l.2-.2 2 2z"/>
</g>
<!-- layer: TEXT -->
<g fill="none" stroke="#000" stroke-width=".26">
<circle cx="149.3" cy="59.3" r="2.51"/>
<circle cx="209.1" cy="82.1" r="2.51"/>
<circle cx="140" cy="116.5" r="2.51"/>
<circle cx="187.6" cy="138.3" r="2.51"/>
<circle cx="151.8" cy="144.1" r="2.51"/>
</g>
<text font-size="7.5" x="28.8" y="270.6">Ground Floor Demolition Plan</text>
<g font-size="4.5">
<text x="23.8" y="18.5">Legend</text>
<text x="154.5" y="68.4">Garage</text>
<text x="212.5" y="83.2">Courtyard</text>
<text x="143.1" y="115.8">Store</text>
<text x="178.9" y="116.3">Pergola</text>
<text x="285" y="118">Verandah</text>
<text x="153.9" y="148.9">Patio</text>
<text x="179.3" y="148.9">Bed 3</text>
<text x="210.8" y="157.9">Bed 2</text>
<text x="275" y="157.9">Bed 1</text>
<text x="303" y="161">V/Dah</text>
<text x="242.3" y="164.5">Entry</text>
<text x="165" y="179.7">L'dry</text>
<text x="160.6" y="198.5">Shr</text>
<text x="181.9" y="199.8">Kitchen</text>
<text x="225.7" y="198.5">Dining</text>
<text x="245.1" y="198.4">Bath</text>
<text x="277.5" y="198.5">Living</text>
<text x="264.7" y="232.6">Study</text>
<text x="28.2" y="283.6">MR E &amp; MRS S SIEGLOFF</text>
<text x="143.6" y="283.6">34A GREVILLE STREET, CLOVELLY NSW 2031</text>
<text x="293.2" y="283.9">1:100</text>
<text x="322.3" y="283.9">4OF 12</text>
<text x="354.2" y="283.8">7803</text>
<text x="377.2" y="283.7">H</text>
</g>
<text font-size="3.2" x="366" y="283.8">/16</text>
<g font-size="2.6">
<text x="388.1" y="19.2">T.N.</text>
<text x="396.7" y="19.2">M.N.</text>
<text x="32.5" y="30">DP</text>
<text x="45.7" y="30.3">Downpipe</text>
<text x="31.7" y="36.5">EL</text>
<text x="45.7" y="36.7">Eave Light</text>
<text x="32.1" y="42.6">EF</text>
<text x="45.7" y="43.8">Exhaust Fan</text>
<text x="32.3" y="51.2">G</text>
<text x="45.8" y="51.1">Gully</text>
<text x="161.4" y="52.4">Remove</text>
<text x="31" y="57.1">HL</text>
<text x="45.7" y="58.4">Heater/Light</text>
<text x="161.5" y="55.3">window</text>
<text x="182.4" y="58.1">Remove Barge</text>
<text x="29.6" y="65.9">HWU</text>
<text x="148.5" y="60.2">2</text>
<text x="182.4" y="63.9">Downpipes</text>
<text x="182.5" y="61">Boards, Gutter &amp;</text>
<text x="45.7" y="66.1">Hot Water Unit</text>
<text x="45.8" y="69">Wall Mounted</text>
<text x="174.8" y="67.8">DP</text>
<text x="33.3" y="77.7">MH</text>
<text x="45.7" y="77.3">Manhole</text>
<text x="161.6" y="75.1">Remove</text>
<text x="161.7" y="78">window</text>
<text x="136.7" y="82.7">Remove roof</text>
<text x="174.7" y="81.4">WL</text>
<text x="208.2" y="82.9">2</text>
<text x="30.9" y="84.5">MB</text>
<text x="45.7" y="86.1">Meter Box - Electrical</text>
<text x="136.8" y="85.6">tiles</text>
<text x="45.8" y="93.6">Smoke Detector - Existing</text>
<text x="161.6" y="95.9">Remove</text>
<text x="237.6" y="94.7">Demolish brick</text>
<text x="33.5" y="99.9">T</text>
<text x="45.9" y="101.6">Tap - Garden</text>
<text x="136.7" y="97.4">Demolish rear</text>
<text x="136.8" y="100.4">garage wall</text>
<text x="161.7" y="98.8">window</text>
<text x="237.6" y="97.7">balustrade &amp;</text>
<text x="237.7" y="100.6">pillar</text>
<text x="302.9" y="98.1">Demolish</text>
<text x="303.1" y="101.1">verandah roof</text>
<text x="136.9" y="103.3">and gable</text>
<text x="174.7" y="106">WL</text>
<text x="182.9" y="104.4">Demolish</text>
<text x="183" y="107.3">pergola</text>
<text x="32.9" y="108.6">VP</text>
<text x="45.8" y="109.3">Sewer Vent Pipe</text>
<text x="183" y="110.2">complete</text>
<text x="212.3" y="109.5">Remove window</text>
<text x="212.3" y="112.4">hood</text>
<text x="241.8" y="113.4">Remove</text>
<text x="257.5" y="109.4">Remove</text>
<text x="257.6" y="112.4">verandah flooringEL</text>
<text x="277.4" y="110">Remove</text>
<text x="30.9" y="116.2">WL</text>
<text x="45.8" y="116.9">Wall Light</text>
<text x="139.1" y="117.3">2</text>
<text x="143.3" y="119.4">Demolish</text>
<text x="242" y="116.6">WL</text>
<text x="266" y="119.6">Relocate window</text>
<text x="143.4" y="122.3">store walls</text>
<text x="174.7" y="123.2">T</text>
<text x="266.1" y="122.5">&amp; modify opening</text>
<text x="298.5" y="125.6">Remove</text>
<text x="150.4" y="129.3">Remove Alsynite</text>
<text x="176.9" y="129.6">Demolish walls</text>
<text x="211.3" y="129.9">Remove window &amp;</text>
<text x="240.6" y="128.7">Brick in door</text>
<text x="240.6" y="131.7">opening &amp;</text>
<text x="263.9" y="128.9">Relocate circular</text>
<text x="264" y="131.8">Window</text>
<text x="298.6" y="128.5">verandah</text>
<text x="298.6" y="131.5">flooring</text>
<text x="150.4" y="132.2">roof covering over</text>
<text x="150.5" y="135.2">Store &amp; Patio &amp;</text>
<text x="177" y="132.5">shown dashed</text>
<text x="211.4" y="132.8">modify</text>
<text x="221.4" y="132.8">opening</text>
<text x="236.1" y="132.6" transform="rotate(-90 236.1 132.6)">650</text>
<text x="240.5" y="134.6">re-install</text>
<text x="240.6" y="137.5">circular</text>
<text x="264.1" y="137.8">Remove Robe</text>
<text x="113.6" y="139.1">Retaining</text>
<text x="113.7" y="142">wall to</text>
<text x="150.4" y="141">retaining wall</text>
<text x="150.5" y="138.1">demolish brick</text>
<text x="186.7" y="139.1">1</text>
<text x="203.7" y="141.4">Create</text>
<text x="229.5" y="138.6">Remove</text>
<text x="229.6" y="141.6">door &amp;</text>
<text x="240.6" y="140.4">window</text>
<text x="260.6" y="141.2" transform="rotate(-90 260.6 141.2)">Robe</text>
<text x="264.2" y="140.7">shown dashed</text>
<text x="113.6" y="145">remain</text>
<text x="150.9" y="145">2</text>
<text x="203.7" y="144.4">new</text>
<text x="203.7" y="147.3">opening</text>
<text x="229.6" y="144.5">enlarge</text>
<text x="229.6" y="147.4">opening</text>
<text x="278.8" y="145">Remove</text>
<text x="278.9" y="147.9">door/window</text>
<text x="306" y="146.9">Remove</text>
<text x="307.7" y="149.8">EL</text>
<text x="137.9" y="153.3">Remove floor</text>
<text x="176.3" y="155.6">Remove</text>
<text x="242.4" y="153">Demolish</text>
<text x="242.5" y="155.9">walls shown</text>
<text x="278.8" y="150.9">unit &amp; modify</text>
<text x="278.9" y="153.8">opening</text>
<text x="138" y="159.2">path &amp; paving</text>
<text x="138" y="156.2">slab, concrete</text>
<text x="176.4" y="158.5">raked</text>
<text x="176.5" y="161.4">ceilings</text>
<text x="203.9" y="160.8">Remove Robe, demolish</text>
<text x="236.5" y="158.2" transform="rotate(-90 236.5 158.2)">Robe</text>
<text x="242.5" y="158.8">dashed</text>
<text x="151.1" y="165.1">DP</text>
<text x="204" y="166.7">chimney to ceiling level</text>
<text x="204.1" y="163.8">fireplace &amp; demolish</text>
<text x="259.6" y="165.7">Retain ceiling</text>
<text x="335.5" y="163">Demolish part brick</text>
<text x="335.5" y="165.9">pier as shown on</text>
<text x="162.6" y="168.1">Demolish laundry</text>
<text x="162.7" y="171">and shower room</text>
<text x="162.7" y="173.9">to floor level</text>
<text x="236.4" y="171.5" transform="rotate(-90 236.4 171.5)">650</text>
<text x="259.7" y="168.6">&amp; cornices</text>
<text x="335.5" y="173.7">Remove D.P.</text>
<text x="335.6" y="168.8">elevations</text>
<text x="214.3" y="176">Create new</text>
<text x="214.3" y="178.9">opening</text>
<text x="229.2" y="176.6">Remove</text>
<text x="229.3" y="179.5">door &amp;</text>
<text x="246.9" y="177.9">Remove</text>
<text x="261.2" y="176.2">Remove</text>
<text x="261.3" y="179.1">door &amp;</text>
<text x="276.2" y="180">Remove</text>
<text x="298.4" y="176.8">Remove</text>
<text x="298.5" y="179.7">door +</text>
<text x="311.3" y="175.8">DP</text>
<text x="106.2" y="185.5">T/Pine Retaining</text>
<text x="176.2" y="182.3">Remove kitchen</text>
<text x="176.3" y="185.3">cupboards,</text>
<text x="219.3" y="183.1">Remove alter</text>
<text x="219.4" y="186">ceiling</text>
<text x="229.2" y="185.3">height</text>
<text x="242.9" y="182.7">MH</text>
<text x="246.9" y="180.8">manhole</text>
<text x="247.8" y="185.3">Remove</text>
<text x="261.2" y="185">height</text>
<text x="261.3" y="182.1">alter</text>
<text x="276.3" y="182.9">ceiling</text>
<text x="298.5" y="182.6">brick sill</text>
<text x="314.8" y="181.6">MB</text>
<text x="348.2" y="184">Elec. POA &amp;</text>
<text x="106" y="188.4">wall to remain</text>
<text x="176.3" y="188.2">splashback tiles &amp;</text>
<text x="176.4" y="191.1">terminate P&amp;D, gas</text>
<text x="229.2" y="188.9">Remove</text>
<text x="229.3" y="191.8">ceiling</text>
<text x="247.8" y="188.2">door</text>
<text x="287.2" y="188.7">Remove window</text>
<text x="287.4" y="191.7">&amp; modify opening</text>
<text x="348.3" y="189.9">be relocated</text>
<text x="348.3" y="187">meter box to</text>
<text x="176.3" y="194.1">&amp; electrical points</text>
<text x="202.7" y="192.3">Demolish</text>
<text x="202.8" y="195.2">fireplace &amp;</text>
<text x="244.8" y="194.8">RemoveEF</text>
<text x="321.5" y="193.9">Remove window</text>
<text x="321.5" y="196.8">hood</text>
<text x="202.7" y="198.1">wall dashed</text>
<text x="181.3" y="208.8">Remove</text>
<text x="209.2" y="209.3">Demolish chimney</text>
<text x="241.6" y="204.3">Remove</text>
<text x="241.6" y="206.7">HL</text>
<text x="244.3" y="208.8">Remove</text>
<text x="260.3" y="205.3">Demolish chimney</text>
<text x="260.4" y="208.2">to ceiling level &amp;</text>
<text x="170.5" y="211.3">G</text>
<text x="181.4" y="211.7">window</text>
<text x="209.4" y="212.2">to ceiling level</text>
<text x="244.4" y="211.7">window</text>
<text x="260.3" y="211.2">demolish fireplace</text>
<text x="170.9" y="217">T</text>
<text x="176.4" y="219.5">VP</text>
<text x="251.7" y="222">DP</text>
<text x="259.5" y="218.8">Remove</text>
<text x="259.6" y="221.7">window</text>
<text x="326.7" y="216.7">WL</text>
<text x="203.8" y="222.2">HWU</text>
<text x="212.5" y="222.5">Remove window</text>
<text x="212.6" y="225.4">&amp; modify opening</text>
<text x="268.4" y="226.3">EF</text>
<text x="282.6" y="224.1">Remove existing windows</text>
<text x="282.8" y="227.1">and posts to fit new</text>
<text x="236.8" y="233.9">Clean</text>
<text x="282.7" y="230">windows. Single exist.</text>
<text x="282.8" y="232.9">corner post to remain</text>
<text x="236.8" y="236.9">Down</text>
<text x="236.8" y="239.8">wall</text>
<text x="327" y="238">DP</text>
<text x="19.6" y="283.8">FOR:</text>
<text x="137.2" y="283.6">AT:</text>
<text x="282.9" y="283.9">SCALE:</text>
<text x="311.5" y="283.9">SHEET:</text>
<text x="340.7" y="283.9">JOB NO:</text>
</g>
<g font-size="2.4">
<text x="233.8" y="222.6">Remove fixtures,</text>
<text x="233.9" y="225.3">tiles &amp; terminate</text>
<text x="233.8" y="228">P&amp;D &amp; electrical</text>
<text x="233.8" y="230.7">points</text>
</g>
</svg>
